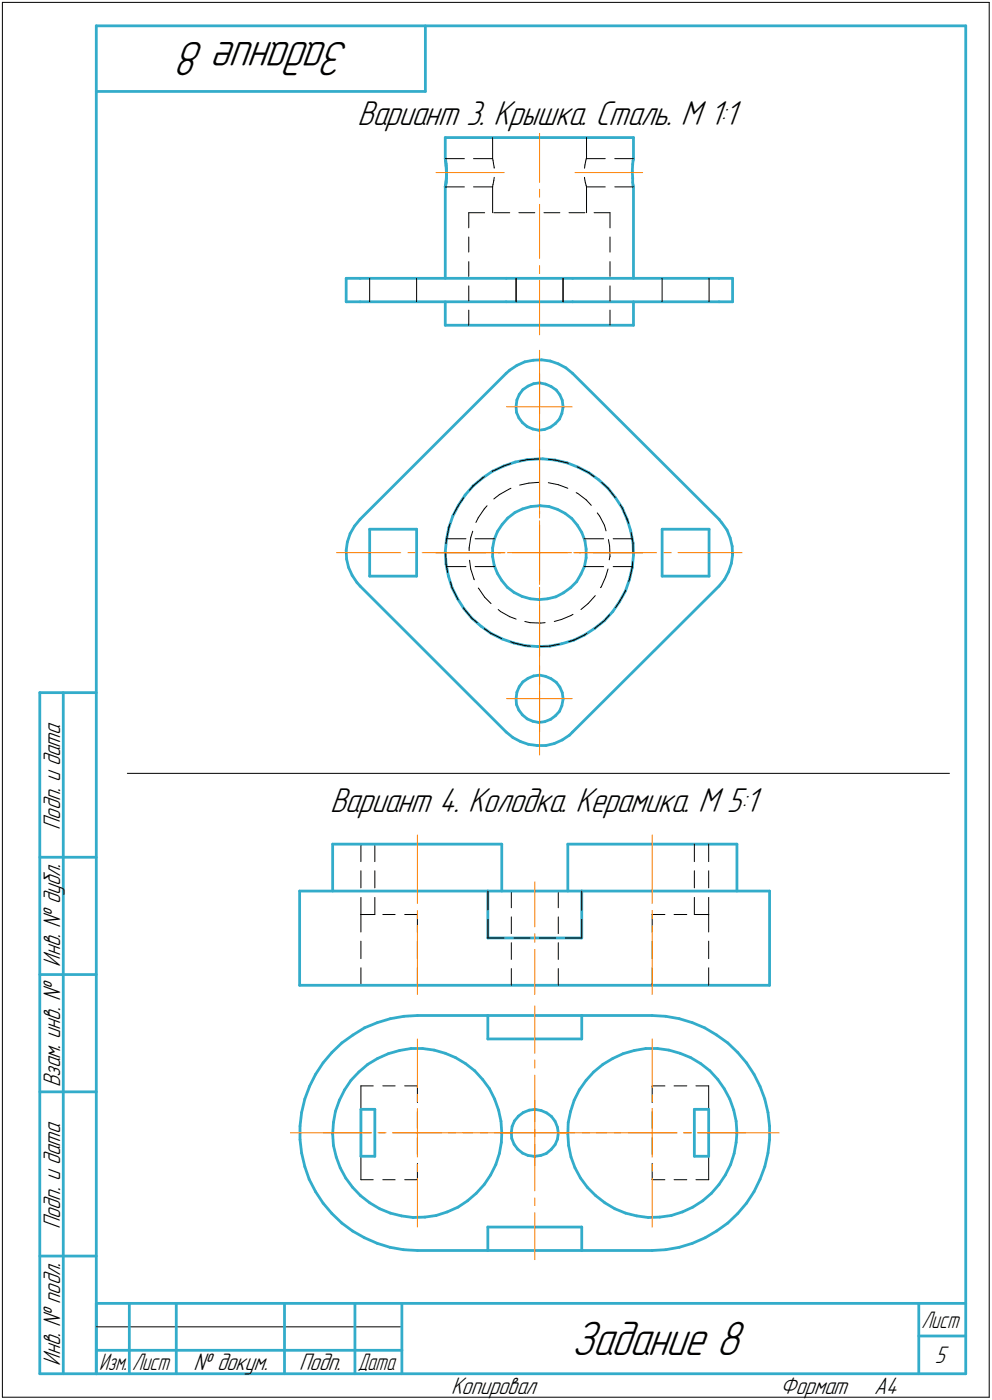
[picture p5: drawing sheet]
<svg xmlns="http://www.w3.org/2000/svg" width="211mm" height="298mm" viewBox="0 0 211 298" stroke-linecap="round" stroke-linejoin="round" font-family="sans-serif">
<g fill="none" stroke="#33acca" stroke-width=".59">
<path d="M20.5 5.5v287zM20.5 5.5h185zM20.5 19.5h70zM90.5 5.5v14zM205.5 5.5v287zM94.7 39.8v19.5zM94.7 29.3v4.5zM94.7 29.3h40.1zM94.7 33.8l.1 .2zM94.7 33.8h.1M94.7 33.9l.1 .3zM94.7 39.7h.1"/>
<path d="M94.7 39.8h.1M94.8 34.4l.1 .9zM94.8 34v.4zM94.8 34.2l.1 .7zM94.8 39.4l-.1 .3zM94.8 39.5l-.1 .2zM94.9 35.3l.1 1.4zM94.9 34.9l.1 1zM94.9 38.7l-.1 .7zM94.9 38.9l-.1 .6zM95 35.9v1.4zM95 37.3l-.1 1.4z"/>
<path d="M95 38l-.1 .9zM95 36.7v1.3zM134.5 36.5l.1 1.4zM134.6 38.9l.1 .6zM134.6 37.9v1zM134.6 35l-.1 1.5zM134.7 39.5l.1 .3zM134.7 34.2l-.1 .8zM134.8 39.8v19.5zM134.8 29.3v4.5zM134.8 33.9l-.1 .3zM134.8 33.9h.1"/>
<path d="M73.7 59.3v5zM73.7 59.3h2.9zM76.6 59.3h31.1zM107.7 59.3h14.1zM121.8 59.3h31.2zM153 59.3h2.9zM155.9 59.3v5zM73.7 64.3h2.9zM76.6 64.3h31.1zM94.7 64.3v5zM94.7 69.3h40.1zM107.7 64.3h14.1z"/>
<path d="M107.7 79.5l-31.1 31.1zM107.7 79.5l.8-.7zM108.5 78.8l1.5-1zM110 77.8l1.7-.8zM111.7 77l1.8-.3zM113.5 76.7l1.7-.1zM115.2 76.6l1.9 .3zM117.1 76.9l1.7 .6zM118.8 77.5l1.6 .8zM120.4 78.3l1.4 1.2zM121.8 64.3h31.2zM121.8 79.5l31.2 31.1z"/>
<path d="M134.8 64.3v5zM153 64.3h2.9zM107.2 99.2l2.4-.8zM109.6 98.4l2.6-.5zM109.8 86.5l.1 1.3zM109.9 87.8l.5 1.2zM110 85.2l-.2 1.3zM110.4 89l.8 1zM110.5 84l-.5 1.2zM111.2 90l1 .8zM111.3 83l1.1-.8zM111.3 83l-.8 1z"/>
<path d="M112.2 97.9l2.6-.2zM112.2 90.8l1.2 .6zM112.4 82.2l1.1-.5zM113.4 91.4l1.2 .2zM113.5 81.7l1.3-.2zM114.6 91.6l1.3-.2zM114.8 97.7h.7zM114.8 81.5l1.3 .3zM115.5 97.7l2.6 .3zM115.9 91.4l1.3-.5zM116.1 81.8l1.2 .5zM117.2 90.9l1-.7z"/>
<path d="M117.3 82.3l1.1 .8zM118.1 98l2.5 .6zM118.4 83.1l.7 1zM119 89.2l-.8 1zM119.1 84.1l.5 1.2zM119.5 88.1l-.5 1.1zM119.6 85.3l.2 1.3zM119.8 86.7l-.3 1.4zM119.8 86.7h.1M120.6 98.6l2.4 .9zM123 99.5l2.3 1.2zM73.7 117.2v1.8z"/>
<path d="M73.7 119l.5 1.8zM73.9 115.4l-.2 1.8zM74.5 113.6l-.6 1.8zM75.4 112l-.9 1.6zM76.6 110.6l-1.2 1.4zM78.7 112.7v10zM78.7 112.7h9.9zM88.6 112.7v10zM94.7 117.5l.2 2.6zM95 114.9l-.3 2.6zM95.5 112.4l-.5 2.5zM96.4 109.9l-.9 2.5z"/>
<path d="M97.5 107.6l-1.1 2.3zM99 105.4l-1.5 2.2zM100.7 103.5l2-1.7zM100.7 103.5l-1.7 1.9zM102.7 101.8l2.1-1.5zM104.8 100.3l2.4-1.1zM104.8 116.7v1.8zM104.8 118.5l.4 1.9zM105.2 114.9l-.4 1.8zM105.8 113.2l-.6 1.7zM106.8 111.7l-1 1.5zM108 110.3l1.6-1.2z"/>
<path d="M108 110.3l-1.2 1.4zM109.6 109.1l1.6-.7zM111.2 108.4l1.7-.5zM112.9 107.9l1.9-.2zM114.8 107.7h.2zM115 107.7l1.8 .2zM116.8 107.9l1.8 .6zM118.6 108.5l1.6 .8zM120.2 109.3l1.5 1.1zM121.7 110.4l1.2 1.4zM122.9 111.8l.9 1.6zM123.8 113.4l.7 1.7z"/>
<path d="M124.5 115.1l.2 1.8zM124.7 118.8l-.3 1.8zM124.7 116.9v1.9zM125.3 100.7l2.1 1.5zM127.4 102.2l2 1.8zM129.4 104l1.6 2zM131 106l1.4 2.2zM132.4 108.2l1 2.4zM133.4 110.6l.8 2.4zM134.2 113l.5 2.7zM134.7 115.7l.1 2.5zM134.8 118.2l-.3 2.6z"/>
<path d="M140.9 112.7v10zM140.9 112.7h10zM150.9 112.7v10zM153 110.6l.6 .7zM153.6 111.3l1.1 1.6zM154.7 112.9l.7 1.7zM155.4 114.6l.4 1.7zM155.6 120l-.6 1.8zM155.8 116.3l.1 1.9zM155.9 118.2l-.3 1.8zM74.2 120.8l.7 1.7zM74.9 122.5l1 1.5z"/>
<path d="M75.9 124l.7 .8zM76.6 124.8l31.1 31.1zM78.7 122.7h9.9zM94.9 120.1l.5 2.6zM95.4 122.7l.8 2.4zM96.2 125.1l1.2 2.4zM97.4 127.5l1.3 2.1zM98.7 129.6l1.7 2.1zM100.4 131.7l2 1.6zM102.4 133.3l2.1 1.6zM104.5 134.9l2.3 1.2zM105.2 120.4l.6 1.7z"/>
<path d="M105.8 122.1l1 1.5zM106.8 123.6l1.1 1.5zM106.8 136.1l2.5 .8zM107.9 125.1l1.5 1.1zM109.3 136.9l2.5 .6zM109.4 126.2l1.7 .8zM111.1 127l1.8 .5zM111.8 137.5l2.6 .2zM112.9 127.5l1.7 .2zM114.4 137.7l2.6-.1zM114.6 127.7l1.9-.2zM116.5 127.5l1.8-.4z"/>
<path d="M117 137.6l2.5-.5zM118.3 127.1l1.6-.9zM119.5 137.1l2.6-.8zM119.9 126.2l1.5-1.1zM121.4 125.1l1.3-1.2zM122.1 136.3l2.3-1.1zM123.6 122.3l-.9 1.6zM124.4 135.2l2.2-1.4zM124.4 120.6l-.8 1.7zM126.6 133.8l2-1.6zM130.4 130.2l-1.8 2zM131.8 128.1l-1.4 2.1z"/>
<path d="M133.1 125.8l-1.3 2.3zM133.9 123.4l-.8 2.4zM134.5 120.8l-.6 2.6zM140.9 122.7h10zM154.2 123.4l-1.2 1.4zM155 121.8l-.8 1.6zM8.5 147.5v145zM8.5 147.5h12zM13.5 147.5v145zM107.7 155.9l1.4 1.2zM109.1 157.1l1.6 .8zM109.8 148.8l.1 1.2z"/>
<path d="M109.9 150l.5 1.2zM110 147.4l-.2 1.4zM110.4 151.2l.8 1zM110.5 146.2l-.5 1.2zM110.7 157.9l1.7 .6zM111.2 152.2l1 .9zM111.3 145.2l1.1-.8zM111.3 145.2l-.8 1zM112.2 153.1l1.2 .5zM112.4 144.4l1.1-.5zM112.4 158.5l1.9 .2zM113.4 153.6l1.2 .2z"/>
<path d="M113.5 143.9l1.3-.1zM114.3 158.7h1.9zM114.6 153.8l1.3-.1zM114.8 143.8l1.3 .2zM115.9 153.7l1.3-.5zM116.1 144l1.2 .5zM116.2 158.7l1.7-.4zM117.2 153.2l1-.8zM117.3 144.5l1.1 .8zM117.9 158.3l1.7-.7zM118.4 145.3l.7 1zM119 151.5l-.8 .9z"/>
<path d="M119.1 146.3l.5 1.2zM119.5 150.3l-.5 1.2zM119.6 157.6l1.6-1.1zM119.6 147.5l.2 1.3zM119.8 148.9l-.3 1.4zM119.8 148.8v.1zM121.2 156.5l.6-.6zM121.8 155.9l31.2-31.1zM70.8 179.7h36zM70.8 179.7v10zM106.8 179.7v10zM120.8 179.7v10z"/>
<path d="M120.8 179.7h36zM156.8 179.7v10zM8.5 182.5h12zM63.8 189.7v20.1zM63.8 189.7h25zM88.8 189.7h15zM103.8 189.7h20zM103.8 189.7v10zM103.8 199.7h20zM123.8 189.7h15zM123.8 189.7v10zM138.8 189.7h24.9z"/>
<path d="M163.7 189.7v20.1zM8.5 207.5h12zM63.8 209.8h25zM77.6 218.9l2.7-1.1zM80.3 217.8l2.8-.9zM83.1 216.9l2.8-.5zM85.9 216.4l2.9-.2zM88.8 209.8h50zM88.8 216.2h15zM103.8 216.2h20zM103.8 216.2v5zM123.8 216.2h15z"/>
<path d="M123.8 216.2v5zM138.8 209.8h24.9zM138.8 216.2l2.8 .2zM141.6 216.4l2.9 .5zM144.5 216.9l2.8 .9zM147.3 217.8l2.6 1.1zM149.9 218.9l2.6 1.5zM8.5 232.5h12zM63.8 239.8v2.9zM64.2 236.9l-.4 2.9zM64.9 234l-.7 2.9zM65.9 231.3l-1 2.7z"/>
<path d="M67.1 228.8l-1.2 2.5zM68.7 226.3l-1.6 2.5zM70.6 224.1l-1.9 2.2zM70.6 224.1l2.1-2zM71 239l-.2 2.5zM71.4 236.6l-.4 2.4zM72.2 234.3l-.8 2.3zM72.7 222.1l2.4-1.7zM73.3 232.1l-1.1 2.2zM74.7 230l-1.4 2.1zM75.1 220.4l2.5-1.5zM76.4 228.3l1.8-1.6z"/>
<path d="M76.4 228.3l-1.7 1.7zM76.8 236.2h3zM76.8 236.2v10zM78.2 226.7l2.1-1.3zM79.8 236.2v10zM80.3 225.4l2.3-1zM82.6 224.4l2.4-.7zM85 223.7l2.5-.4zM87.5 223.3h2.4zM89.9 223.3l2.5 .3zM92.4 223.6l2.3 .7zM94.7 224.3l2.2 .9z"/>
<path d="M96.9 225.2l2.2 1.3zM99.1 226.5l1.9 1.5zM101 228l1.7 1.9zM102.7 229.9l1.4 1.9zM103.8 221.2h20zM104.1 231.8l1.1 2.2zM105.2 234l.9 2.4zM106.1 236.4l.5 2.4zM106.6 238.8l.2 2.4zM109 239.9l-.2 1.2zM109.5 238.7l-.5 1.2zM110.3 237.7l1-.8z"/>
<path d="M110.3 237.7l-.8 1zM111.3 236.9l1.3-.5zM112.6 236.4l1.3-.2zM113.9 236.2l1.2 .3zM115.1 236.5l1.2 .5zM116.3 237l1 .7zM117.3 237.7l.8 1.1zM118.1 238.8l.5 1.2zM120.9 239l-.1 2.5zM121.4 236.6l-.5 2.4zM122.2 234.3l-.8 2.3zM123.3 232.1l-1.1 2.2z"/>
<path d="M124.7 230l-1.4 2.1zM126.3 228.3l2-1.6zM126.3 228.3l-1.6 1.7zM128.3 226.7l2.1-1.3zM130.4 225.4l2.2-1zM132.6 224.4l2.4-.7zM135 223.7l2.4-.4zM137.4 223.3h2.5zM139.9 223.3l2.4 .3zM142.3 223.6l2.4 .7zM144.7 224.3l2.3 .9zM147 225.2l2.1 1.3z"/>
<path d="M147.7 236.2h3.1zM147.7 236.2v10zM149.1 226.5l1.9 1.5zM150.8 236.2v10zM151 228l1.7 1.9zM152.5 220.4l2.4 1.7zM152.7 229.9l1.4 1.9zM154.1 231.8l1.2 2.2zM154.9 222.1l2.1 2zM155.3 234l.8 2.4zM156.1 236.4l.5 2.4zM156.6 238.8l.2 2.4z"/>
<path d="M157 224.1l1.8 2.2zM158.8 226.3l1.6 2.5zM160.4 228.8l1.3 2.5zM161.7 231.3l1 2.7zM162.7 234l.7 2.9zM163.4 236.9l.3 2.9zM163.7 239.8v2.9zM63.8 242.7l.4 2.8zM64.2 245.5l.7 2.9zM64.9 248.4l.9 2.7zM65.8 251.1l1.3 2.6zM67.1 253.7l1.6 2.5z"/>
<path d="M68.7 256.2l1.9 2.2zM70.6 258.4l2.1 2zM70.8 241.5l.2 2.4zM71 243.9l.5 2.5zM71.5 246.4l.9 2.3zM72.4 248.7l1.2 2.2zM73.6 250.9l1.4 1.9zM75 252.8l1.7 1.8zM76.7 254.6l2 1.5zM76.8 246.2h3zM78.7 256.1l2.1 1.3zM80.8 257.4l2.3 .9z"/>
<path d="M83.1 258.3l2.3 .6zM85.4 258.9l2.5 .3zM87.9 259.2h2.5zM90.4 259.2l2.4-.4zM92.8 258.8l2.4-.7zM95.2 258.1l2.3-1.1zM97.5 257l2-1.3zM99.5 255.7l1.8-1.6zM103 252.2l-1.7 1.9zM104.4 250.2l-1.4 2zM105.5 248l-1.1 2.2zM106.3 245.6l-.8 2.4z"/>
<path d="M106.7 243.2l-.4 2.4zM106.8 241.2l-.1 2zM108.8 241.1l.1 1.3zM108.9 242.4l.5 1.3zM109.4 243.7l.8 1zM110.2 244.7l1 .8zM111.2 245.5l1.2 .5zM112.4 246l1.2 .2zM113.6 246.2h.2zM113.8 246.2l1.3-.2zM115.1 246l1.1-.4zM116.2 245.6l1.1-.8z"/>
<path d="M118.1 243.8l-.8 1zM118.6 242.6l-.5 1.2zM118.6 240l.2 1.3zM118.8 241.3l-.2 1.3zM120.8 241.5l.2 2.4zM121 243.9l.5 2.5zM121.5 246.4l.8 2.3zM122.3 248.7l1.2 2.2zM123.5 250.9l1.5 1.9zM125 252.8l1.7 1.8zM126.7 254.6l2 1.5zM128.7 256.1l2.1 1.3z"/>
<path d="M130.8 257.4l2.3 .9zM133.1 258.3l2.4 .6zM135.5 258.9l2.4 .3zM137.9 259.2h2.5zM140.4 259.2l2.4-.4zM142.8 258.8l2.4-.7zM145.2 258.1l2.2-1.1zM147.4 257l2.1-1.3zM147.7 246.2h3.1zM149.5 255.7l1.9-1.6zM153 252.2l-1.6 1.9zM154.3 250.2l-1.3 2z"/>
<path d="M155.4 248l-1.1 2.2zM156.2 245.6l-.8 2.4zM156.6 243.2l-.4 2.4zM156.8 241.2l-.2 2zM158.8 256.2l-1.8 2.2zM160.4 253.7l-1.6 2.5zM161.7 251.1l-1.3 2.6zM162.7 248.4l-1 2.7zM163.4 245.5l-.7 2.9zM163.7 242.7l-.3 2.8zM8.5 267.5h12zM20.5 277.5h185z"/>
<path d="M20.5 277.5v15zM27.5 277.5v15zM37.5 277.5v15zM60.5 277.5v15zM72.7 260.4l2.3 1.7zM75 262.1l2.6 1.5zM75.5 277.5v15zM77.6 263.6l2.7 1.2zM80.3 264.8l2.7 .8zM83 265.6l2.9 .5zM85.5 277.5v15zM85.9 266.1l2.9 .2z"/>
<path d="M88.8 266.3h15zM103.8 261.3h20zM103.8 261.3v5zM103.8 266.3h20zM123.8 266.3h15zM123.8 261.3v5zM138.8 266.3l2.8-.2zM141.6 266.1l2.9-.5zM144.5 265.6l2.8-.8zM147.3 264.8l2.7-1.2zM150 263.6l2.5-1.5zM152.5 262.1l2.4-1.7z"/>
<path d="M154.9 260.4l2.1-2zM195.5 277.5v15zM8.5 292.5h12zM20.5 292.5h185zM20.5 287.5h7zM27.5 287.5h10zM37.5 287.5h23zM60.5 287.5h15zM75.5 287.5h10zM195.5 284.5h10z"/>
</g>
<g fill="none" stroke="#000" stroke-width=".21">
<path d="M.5 .5v297zM.5 .5h210zM210.5 .5v297zM94.7 39.8h4.1zM94.7 33.8h4.1zM100.8 39.8h4zM100.8 33.8h4zM104.8 39.8v5.5zM104.8 29.3v4.5zM104.8 33.8l.1 .3zM104.8 39.7h.1M104.9 34.1l.1 .6z"/>
<path d="M104.9 39.3l-.1 .4zM105 34.7l.2 .9zM105.1 38.4l-.2 .9zM105.2 35.6v.2zM105.2 37.8l-.1 .6zM124.4 37.9l.1 1zM124.4 37.8v.1zM124.5 35.1l-.1 .7zM124.5 38.9l.2 .6zM124.6 34.3l-.1 .8zM124.7 39.5l.1 .3zM124.7 33.9l-.1 .4z"/>
<path d="M124.7 33.9l.1-.1zM124.8 39.8v5.5zM124.8 29.3v4.5zM124.8 39.8h4zM124.8 33.8h4zM130.8 39.8h4zM130.8 33.8h4zM78.7 59.3v5zM88.6 59.3v5zM99.7 55.7v3.1zM99.7 50.5v3.2zM99.7 45.3v3.2z"/>
<path d="M99.7 45.3h3.4zM105.1 45.3h3.4zM109.8 59.3v5zM110.4 45.3h3.4zM115.7 45.3h3.4zM119.8 59.3v5zM121.1 45.3h3.4zM126.4 45.3h3.4zM129.8 55.7v3.1zM129.8 50.5v3.2zM129.8 45.3v3.2zM140.9 59.3v5z"/>
<path d="M150.9 59.3v5zM99.7 66v3.3zM99.7 60.9v3.2zM129.8 66v3.3zM129.8 60.9v3.2zM107.2 99.2l1.4-.5zM110.5 98.2l1.7-.3zM112.2 97.9l2.6-.2zM116.7 97.8l1.4 .2zM118.1 98l2.5 .6zM120.6 98.6h.3zM122.8 99.4l.2 .1z"/>
<path d="M123 99.5l2.3 1.2zM94.8 117.7l.1 2.4zM95 114.9l-.1 .8zM95 114.7h4.1zM95.5 112.4l-.5 2.5zM95.8 111.5l-.3 .9zM97.5 107.6l-1.1 2zM98.6 106l-1.1 1.6zM99.8 116.7v.6zM99.9 119.3l.3 1.9zM100.2 114.5l-.4 2.2zM100.6 113.1l-.4 1.4z"/>
<path d="M100.7 103.5l2-1.7zM100.7 103.5l-.8 .9zM101.1 114.7h4.1zM101.8 110.2l-.5 1.1zM102.7 101.8l.3-.3zM103 108.4l-1.2 1.8zM103.6 107.7l-.6 .7zM104.8 100.3l2.4-1.1zM104.8 100.3l-.1 .1zM105.1 106.3l1.2-1zM106.3 105.3l1.9-1.1zM108.2 104.2l.5-.2z"/>
<path d="M110.6 103.3l1.9-.4zM112.5 102.9l2.3-.2zM116.7 102.8l2.1 .4zM118.8 103.2l2 .8zM122.6 104.9l.3 .2zM122.9 105.1l1.8 1.3zM124.3 114.7h4.1zM124.7 106.4l1.1 1.2zM125.3 100.7l1.1 .8zM127.1 109.2l.5 .7zM127.6 109.9l1 1.9zM128 102.7l1.4 1.3z"/>
<path d="M128.6 111.8l.3 1.2zM129.4 104l1.5 1.9zM129.5 114.9l.2 1.3zM129.7 116.2l.1 2.2zM129.8 118.4l-.2 .8zM130.5 114.7h4zM132 107.5l.4 .7zM132.4 108.2l1 2.4zM133.4 110.6l.4 .8zM134.3 113.4l.4 2.3zM134.6 119.6l-.1 1.2zM134.7 115.7v1.9z"/>
<path d="M94.9 120.1l.3 1.8zM95 120.6h4.1zM95.8 123.9l.4 1.2zM96.2 125.1l1.2 2.4zM97.4 127.5l.1 .3zM98.6 129.5l.1 .1zM98.7 129.6l1.7 2.1zM100.2 121.2l.6 2.1zM100.4 131.7l1.1 .9zM100.8 123.3l.1 .1zM101.1 120.6h4.1zM101.8 125.2l.1 .1z"/>
<path d="M101.9 125.3l1.2 1.9zM103 133.9l1.5 1zM103.1 127.2l1.4 1.3zM104.5 134.9l2.3 1.1zM106 129.8l.5 .4zM106.5 130.2l2 1.1zM108.5 131.3l1.3 .5zM108.6 136.7l.7 .2zM109.3 136.9l2.5 .6zM111.7 132.3l1.1 .3zM111.8 137.5l1.1 .1zM112.8 132.6l2.2 .1z"/>
<path d="M114.8 137.7l2.2-.1zM115 132.7l1-.1zM117 137.6l2-.4zM117.9 132.3l1.6-.4zM119.5 131.9l2-.8zM121 136.7l1.1-.4zM121.5 131.1l.4-.3zM122.1 136.3l2.3-1.1zM123.6 129.8l1.5-1.3zM124.3 120.6h4.1zM124.4 135.2l.5-.3zM126.6 133.9h.1"/>
<path d="M126.6 133.8l2-1.6zM126.7 126.8l-1.6 1.7zM127.8 125.1l.1-.1zM128.9 122.9l-1 2.1zM129.4 121.2l-.5 1.7zM129.7 130.9l-1.1 1.3zM130.5 120.6h4zM131.8 128.1l-.8 1.3zM133.1 125.8l-1.3 2.3zM133.1 125.6v.2zM133.9 123.4l-.1 .4zM134.5 120.8l-.6 2.6z"/>
<path d="M27.1 164.7h174.9zM76.8 179.7v3.8zM79.8 179.7v3.8zM147.7 179.7v3.8zM150.8 179.7v3.8zM76.8 194.7h2.6zM76.8 194.7v3.8zM76.8 191.1v3.6zM76.8 185.4v3.7zM76.8 194.7h3zM79.8 191.1v3.6zM79.8 185.4v3.7z"/>
<path d="M81.4 194.7h2.7zM86.1 194.7h2.7zM88.8 194.7v3.8zM103.8 199.7h3.5zM103.8 195.7v4zM103.8 189.7v4.1zM108.8 195.2v3.6zM108.8 189.7v3.6zM109.3 199.7h3.5zM114.8 199.7h3.5zM118.8 195.2v3.6zM118.8 189.7v3.6z"/>
<path d="M120.3 199.7h3.5zM123.8 195.7v4zM123.8 189.7v4.1zM138.8 194.7v3.8zM138.8 194.7h2.7zM143.4 194.7h2.7zM147.7 194.7h3.1zM147.7 191.1v3.6zM147.7 185.4v3.7zM148.1 194.7h2.7zM150.8 194.7v3.8zM150.8 191.1v3.6z"/>
<path d="M150.8 185.4v3.7zM76.8 206.1v3.7zM76.8 200.4v3.7zM88.8 206.1v3.7zM88.8 200.4v3.7zM108.8 206.2v3.6zM108.8 200.7v3.6zM118.8 206.2v3.6zM118.8 200.7v3.6zM138.8 206.1v3.7zM138.8 200.4v3.7zM150.8 206.1v3.7z"/>
<path d="M150.8 200.4v3.7zM76.8 231.2v5zM76.8 231.2h2.6zM81.4 231.2h2.7zM86.1 231.2h2.7zM88.8 231.2v3.6zM88.8 236.7v3.6zM138.8 231.2h2.7zM138.8 231.2v3.6zM138.8 236.7v3.6zM143.4 231.2h2.7zM148.1 231.2h2.7z"/>
<path d="M150.8 231.2v5zM76.8 251.2h2.6zM76.8 246.2v5zM81.4 251.2h2.7zM86.1 251.2h2.7zM88.8 242.2v3.6zM88.8 247.7v3.5zM138.8 242.2v3.6zM138.8 247.7v3.5zM138.8 251.2h2.7zM143.4 251.2h2.7zM148.1 251.2h2.7z"/>
<path d="M150.8 246.2v5zM.5 297.5h210zM20.5 282.5h65z"/>
</g>
<g fill="none" stroke="#ff8000" stroke-width=".21">
<path d="M92.8 36.7h14.5zM114.8 27.3v11.6zM122.3 36.7h14.4zM114.8 59.7v11.6zM114.8 56.6v1.7zM114.8 43.5v11.5zM114.8 40.3v1.7zM114.8 79.6v7zM114.8 74.6v13.5zM107.8 86.6h7zM114.8 95.7v11.7zM114.8 86.6h7z"/>
<path d="M114.8 86.6v7zM114.8 89.7v1.6zM114.8 92.7v13.6zM71.6 117.7h13.7zM86.8 117.7h1.5zM89.8 117.7h13.6zM92.8 117.7h14.5zM92.8 117.7h11.7zM104.9 117.7h1.6zM105.9 117.7h1.5zM107.9 117.7h13.7zM109 117.7h5.8z"/>
<path d="M114.8 117.7h5.8zM114.8 117.7v5.8zM114.8 108.9v1.4zM114.8 111.8v5.9zM114.8 107.8v1.6zM114.8 110.9v13.6zM122.1 117.7h1.5zM122.3 117.7h14.4zM123.1 117.7h1.5zM125.1 117.7h11.6zM126.2 117.7h13.5zM141.2 117.7h1.6z"/>
<path d="M144.3 117.7h13.6zM114.8 128v11.7zM114.8 125.1v1.4zM114.8 126v1.6zM114.8 129v13.7zM107.8 148.8h7zM114.8 148.8h7zM114.8 148.8v7zM114.8 141.8v7zM114.8 144.1v1.6zM114.8 147.2v13.6zM88.8 177.8v14.6z"/>
<path d="M138.8 177.8v14.6zM88.8 197.1v14.7zM88.8 193.9v1.8zM113.8 198.8v1.9zM113.8 187.8v9.6zM138.8 197.1v14.7zM138.8 193.9v1.8zM113.8 202.2v9.6zM113.8 214.2v10.1zM88.8 221.2v10.4zM88.8 233.1v1.5zM88.8 236.1v5.1z"/>
<path d="M113.8 234.3v6.9zM113.8 225.7v1.7zM113.8 228.9v10zM138.8 221.2v10.4zM138.8 233.1v1.5zM138.8 236.1v5.1zM61.8 241.2h17.1zM68.7 241.2h10.4zM80.4 241.2h1.6zM80.6 241.2h1.5zM83.5 241.2h17.2zM83.7 241.2h5.1z"/>
<path d="M88.8 241.2h5.2zM88.8 251v10.3zM88.8 247.9v1.5zM88.8 241.2v5.2zM95.4 241.2h1.5zM98.5 241.2h10.3zM102.1 241.2h1.6zM105.2 241.2h17.1zM106.8 241.2h7zM113.8 241.2h7zM113.8 241.2v7zM113.8 240.5v1.6z"/>
<path d="M113.8 243.6v10zM113.8 255.1v1.6zM113.8 258.2v10zM118.8 241.2h10.3zM123.9 241.2h1.5zM126.9 241.2h17.2zM130.6 241.2h1.5zM133.6 241.2h5.2zM138.8 241.2h5.1zM138.8 251v10.3zM138.8 247.9v1.5zM138.8 241.2v5.2z"/>
<path d="M145.5 241.2h1.5zM145.5 241.2h1.7zM148.4 241.2h10.3zM148.6 241.2h17.2z"/>
</g>
<g fill="#fff" stroke="#fff" stroke-width=".21">
<path d="M76 21.1h82.1zM76 21.2h82.1zM76 21.3h82.1zM76 21.3h82.1zM76 21.4h82.1zM76 21.5h82.1zM76 21.6h82.1zM76 21.7h82.1zM76 21.8h82.1zM76 21.8h82.1zM76 21.9h82.1zM76 22h82.1zM76 22.1h82.1zM76 22.2h82.1zM76 22.3h82.1zM76 22.4h82.1zM76 22.4h82.1zM76 22.5h82.1zM76 22.6h82.1zM76 22.7h82.1zM76 22.8h82.1zM76 22.9h82.1zM76 22.9h82.1zM76 23h82.1zM76 23.1h82.1zM76 23.2h82.1zM76 23.3h82.1zM76 23.4h82.1zM76 23.5h82.1zM76 23.5h82.1zM76 23.6h82.1zM76 23.7h82.1zM76 23.8h82.1zM76 23.9h82.1zM76 24h82.1zM76 24h82.1zM76 24.1h82.1zM76 24.2h82.1zM76 24.3h82.1zM76 24.4h82.1zM76 24.5h82.1zM76 24.6h82.1zM76 24.6h82.1zM76 24.7h82.1zM76 24.8h82.1zM76 24.9h82.1zM76 25h82.1zM76 25.1h82.1zM76 25.1h82.1zM76 25.2h82.1zM76 25.3h82.1zM76 25.4h82.1zM76 25.5h82.1zM76 25.6h82.1zM76 25.7h82.1zM76 25.7h82.1zM76 25.8h82.1zM76 25.9h82.1zM76 26h82.1zM76 26.1h82.1zM76 26.2h82.1zM76 26.2h82.1zM76 26.3h82.1zM76 26.4h82.1zM76 26.5h82.1zM76 26.6h82.1zM76 26.7h82.1zM76 26.8h82.1zM76 26.8h82.1zM76 26.9h82.1zM76 27h82.1zM76 27.1h82.1zM76 27.2h82.1zM76 27.3h82.1zM76 27.3h82.1zM76 27.4h82.1zM76 27.5h82.1zM76 27.6h82.1zM76 27.7h82.1zM76 27.8h82.1zM76 27.9h82.1zM76 27.9h82.1zM76 28h82.1zM76 28.1h82.1zM76 28.2h82.1z"/>
<path d="M70.2 167.2h92.2zM70.2 167.3h92.2zM70.2 167.4h92.2zM70.2 167.5h92.2zM70.2 167.6h92.2zM70.2 167.6h92.2zM70.2 167.7h92.2zM70.2 167.8h92.2zM70.2 167.9h92.2zM70.2 168h92.2zM70.2 168.1h92.2zM70.2 168.1h92.2zM70.2 168.2h92.2zM70.2 168.3h92.2zM70.2 168.4h92.2zM70.2 168.5h92.2zM70.2 168.6h92.2zM70.2 168.7h92.2zM70.2 168.7h92.2zM70.2 168.8h92.2zM70.2 168.9h92.2zM70.2 169h92.2zM70.2 169.1h92.2zM70.2 169.2h92.2zM70.2 169.2h92.2zM70.2 169.3h92.2zM70.2 169.4h92.2zM70.2 169.5h92.2zM70.2 169.6h92.2zM70.2 169.7h92.2zM70.2 169.8h92.2zM70.2 169.8h92.2zM70.2 169.9h92.2zM70.2 170h92.2zM70.2 170.1h92.2zM70.2 170.2h92.2zM70.2 170.3h92.2zM70.2 170.3h92.2zM70.2 170.4h92.2zM70.2 170.5h92.2zM70.2 170.6h92.2zM70.2 170.7h92.2zM70.2 170.8h92.2zM70.2 170.9h92.2zM70.2 170.9h92.2zM70.2 171h92.2zM70.2 171.1h92.2zM70.2 171.2h92.2zM70.2 171.3h92.2zM70.2 171.4h92.2zM70.2 171.4h92.2zM70.2 171.5h92.2zM70.2 171.6h92.2zM70.2 171.7h92.2zM70.2 171.8h92.2zM70.2 171.9h92.2zM70.2 172h92.2zM70.2 172h92.2zM70.2 172.1h92.2zM70.2 172.2h92.2zM70.2 172.3h92.2zM70.2 172.4h92.2zM70.2 172.5h92.2zM70.2 172.6h92.2zM70.2 172.6h92.2zM70.2 172.7h92.2zM70.2 172.8h92.2zM70.2 172.9h92.2zM70.2 173h92.2zM70.2 173.1h92.2zM70.2 173.1h92.2zM70.2 173.2h92.2zM70.2 173.3h92.2zM70.2 173.4h92.2zM70.2 173.5h92.2zM70.2 173.6h92.2zM70.2 173.7h92.2zM70.2 173.7h92.2zM70.2 173.8h92.2zM70.2 173.9h92.2zM70.2 174h92.2zM70.2 174.1h92.2zM70.2 174.2h92.2zM70.2 174.2h92.2z"/>
</g>
<g font-size="10.9">
<text x="74.4" y="9" transform="rotate(-180 74.4 9)">Задание 8</text>
<text x="121.6" y="288.5">Задание 8</text>
</g>
<g font-size="7.8">
<text x="76.1" y="26.7">Вариант 3. Крышка. Сталь. М 1:1</text>
<text x="70.2" y="172.8">Вариант 4. Колодка. Керамика. М 5:1</text>
</g>
<g font-size="5.4">
<text x="12.8" y="176.7" transform="rotate(-90 12.8 176.7)">Подп. и дата</text>
<text x="12.8" y="205.8" transform="rotate(-90 12.8 205.8)">Инв. № дубл.</text>
<text x="12.8" y="231.6" transform="rotate(-90 12.8 231.6)">Взам. инв. №</text>
<text x="12.8" y="261.7" transform="rotate(-90 12.8 261.7)">Подп. и дата</text>
<text x="12.8" y="290.8" transform="rotate(-90 12.8 290.8)">Инв. № подл.</text>
<text x="41.2" y="291.8">№ докум.</text>
<text x="63.6" y="291.8">Подп.</text>
<text x="198.9" y="290.3">5</text>
<text x="96" y="296.8">Копировал</text>
<text x="166" y="296.8">Формат</text>
<text x="186" y="296.8">A4</text>
</g>
<g font-size="5.3">
<text x="196.1" y="282.8">Лист</text>
<text x="21.1" y="291.8">Изм.</text>
<text x="28.1" y="291.8">Лист</text>
<text x="76.1" y="291.8">Дата</text>
</g>
</svg>
